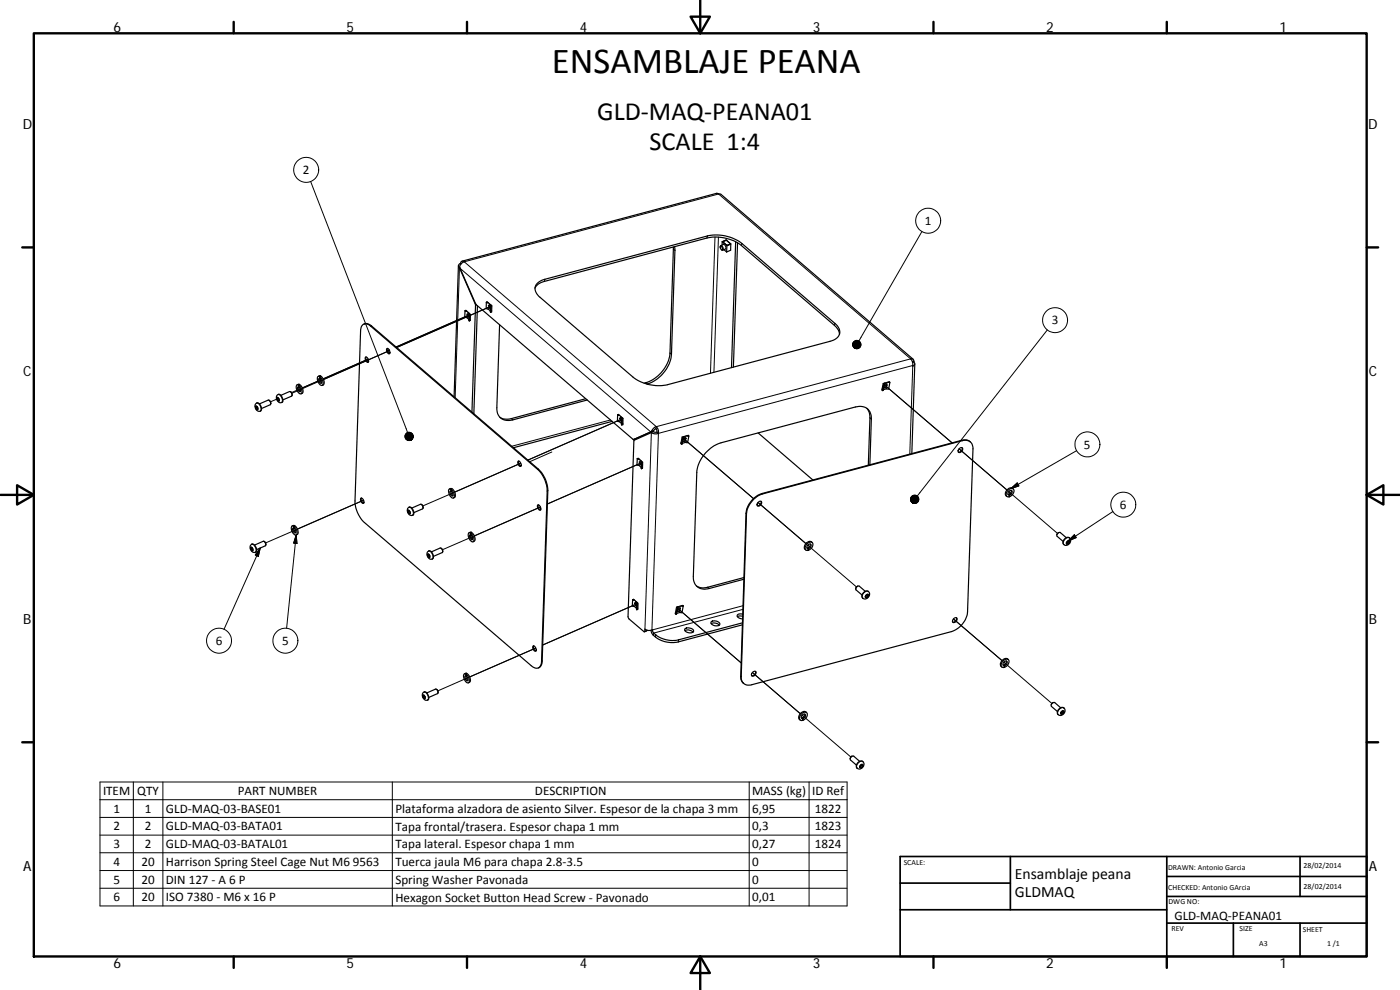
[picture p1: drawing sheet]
<svg xmlns="http://www.w3.org/2000/svg" width="420mm" height="297mm" viewBox="0 0 420 297" stroke-linecap="round" stroke-linejoin="round" font-family="sans-serif">
<g fill="none" stroke="#000" stroke-width=".3">
<path d="M93.2 54.5l29.1 75.3M139.3 78.5l76.4-20.3 57.6 49.5-76.3 20.3zM202.1 74.7l.5 .4M212.3 70.8l-.1 .6M214.6 71.1l-1.4 40.9M215.6 71.1l-1.3 40.6M217.1 73.3l.4 .3a.83 .83 0 0 1 .2 1.1M222.6 73l-.1 .7M276.7 69.5l-18.9 32.8M111.5 97.8l-.2 .1M137.9 80.3l-1.3 39M138.1 80.5l57.2 49.1"/>
<path d="M140.8 94.5l-21.9 9.6 21.2-9.3M142.7 91.1l-.1 .1M142.9 91.4l-.2 .1M147.2 91.9l-28.2 12.4 27.5-12M163.5 83.8l-.1 .6M250.6 97l-.2 .6M314.3 99l-39 49.8M83 119.8l-1.8 .8M83.2 119.2a.77 .77 0 0 1 .5 1.2h-.2a.94 .94 0 0 1-.3-1.2zM83.4 118.4a1.65 1.65 0 0 1 1.1 2.4M89.9 116.8l.2-.2-2.6 1.2M90.7 116.4l4.7-2z"/>
<path d="M96.3 114.2l.1-.1-8.8 3.9M96.4 113.9l-.4 .2 .4-.2M110.5 107.7l-13.5 6M116.3 105.2l.5-.2-.5 .3M116.9 105.2l-19.8 8.7 19.8-8.7M193.8 114.8l.5 .4M201.1 105.9l.4 .4M265.4 115.5l20.3 17.4-19.8-17.1 .2 .2M273.9 109.9l-.9 26.4M273.9 109.7l-76.3 20.3-1.9 59M274.2 108.4l-.4 .2M76.7 121.8a.74 .74 0 0 1 .5 1.2l-.5-.6z"/>
<path d="M77 120.9a1.66 1.66 0 0 1 1.1 2.5M153.4 125.6l.5 .4M156.4 139.6l-.3 .2M165.6 135.6l-6.6 2.9M183.2 126l-29.6 7.9M186.6 125.7l-28.2 12.4M190.8 131.6l-.6 .3M192.5 138.9l-28.2 12.3M195.5 129.8l-1.9 59M205.1 131.6l21 18-20.5-17.7 .1 .2M261.1 125.4l.4 .4M288.6 132.1l.2 .1"/>
<path d="M323.1 135.2l-19.7 11.4M88.4 159.1l.3-.1-9 3.9M89.3 158.7l19.8-8.6zM122.4 153.1a.73 .73 0 0 1 .5 1.1 .9 .9 0 0 1-.5-1.1zM122.7 152.2a1.69 1.69 0 0 1 1.1 2.4M135.8 147.9l-8.9 3.9M135.9 147.9l-.3 .1M136.4 147.6l19.9-8.6-19.8 8.7M161.6 140.8l-.2 .1M162.2 152.1l-19.8 8.7 19.8-8.7M164.4 147.2l-.2 .1M223.9 154l.1 .1"/>
<path d="M227.5 150.8l14.4 12.3M228.7 148.1l.2 .1M302.2 147l-14.4-12.3 14.4 12.3M303 147.7l-.3-.2 14.7 12.5M303.4 146.6l1.9-1.7 .5 .9zM334 153.5l-13.4 8.8M75.2 164.1a.73 .73 0 0 1 .7 .5 .73 .73 0 0 1-.2 .8l-.5-.7zM75.6 163.3a1.72 1.72 0 0 1 1 2.4M78.1 164.4l-.6 2.5-.9-.4zM78.1 164.4l-10.9 24.4M88.9 160.5l-2.9 28M88.9 160.5l.2 2.6-1-.1z"/>
<path d="M128.3 166.2a.75 .75 0 0 1 .6 1.2l-.2-.1a.94 .94 0 0 1-.4-1.1zM128.6 165.4a1.66 1.66 0 0 1 1.1 2.3M141.6 161.2l.1-.1-8.9 3.8M212.4 176.2l.5 .4M242.7 163.8l-.3-.2 14.6 12.5M259.9 178.5l.2-.1a.48 .48 0 0 1 .7 .2 .48 .48 0 0 1-.5 .6 .42 .42 0 0 1-.6 .1 .42 .42 0 0 1 .1-.7zM260.7 177.5a1.47 1.47 0 0 0-1.5 .5 1.47 1.47 0 0 0-.3 1.5M320.3 162.4a.45 .45 0 0 1 .7-.1 .45 .45 0 0 1-.1 .7 .49 .49 0 0 1-.9 .2 .49 .49 0 0 1 .3-.8zM320.6 162.3l1.8-1.8 .6 .8zM321 161.4a1.44 1.44 0 0 0-1.5 .5 1.44 1.44 0 0 0-.2 1.5M162.7 198.3l-.2 .1M191.1 181.2l-28.2 12.3"/>
<path d="M194.2 189.1l-.7 .3M196.8 190.5l-.1 .6M203.4 182.6l19 16.3-18.6-16 .3 .2M203.7 192l-.1 .6M223 182.8l-26.8 7.1-.1 .7M223 181.7l-27.1 7.3M286.1 185.7l14.6 12.5M301.5 198.9l-.2-.2 14.4 12.4M126.9 208.5a.75 .75 0 0 1 .6 1.2l-.5-.4zM127.2 207.7a1.67 1.67 0 0 1 1.1 2.4M140.2 203.5l.1-.1-8.9 3.9M141 203.1l19.8-8.7z"/>
<path d="M222.3 202.9l.2 .1M225.8 201.8l14.4 12.3-14.4-12.3M241 214.8l-.3-.2 14.7 12.5M318.6 213.4a.45 .45 0 0 1 .7-.1 .45 .45 0 0 1-.2 .8 .48 .48 0 0 1-.8 .1 .48 .48 0 0 1 .3-.8zM319.3 212.5a1.45 1.45 0 0 0-1.5 .4 1.45 1.45 0 0 0-.2 1.5M30 234.6h224.2v37.2h-224.2zM30 239.9h224.2M40 234.6v37.2M48.9 234.6v37.2M117.7 234.6v37.2M224.8 234.6v37.2M242.8 234.6v37.2"/>
<path d="M258.3 229.5a.45 .45 0 0 1 .7-.1 .45 .45 0 0 1-.2 .7 .48 .48 0 0 1-.8 .2 .48 .48 0 0 1 .3-.8zM259 228.5a1.46 1.46 0 0 0-1.5 .5 1.46 1.46 0 0 0-.2 1.5M30 245.3h224.2M30 250.6h224.2M30 255.9h224.2M30 261.2h224.2M30 266.5h224.2"/>
<circle cx="91.9" cy="51" r="3.7"/>
<circle cx="278.6" cy="66.2" r="3.7"/>
<circle cx="316.6" cy="96" r="3.8"/>
<circle cx="326.3" cy="133.3" r="3.8"/>
<circle cx="337.1" cy="151.4" r="3.7"/>
<circle cx="65.7" cy="192.2" r="3.7"/>
<circle cx="85.7" cy="192.2" r="3.7"/>
</g>
<g fill="none" stroke="#000" stroke-width=".36">
<path d="M137.6 79.8l-1.3 39.3M138.2 79a.66 .66 0 0 1 .4-.6 .66 .66 0 0 1 .7 .1 1.7 1.7 0 0 0-1.2 2l4.8 10.9 47.3 40.5M138.2 79a.73 .73 0 0 0-.6 .6 .73 .73 0 0 0 .3 .7M138.2 79l.2 .2M138.7 78.4l76.5-20.4 1.2 .3 57.6 49.5M202.1 74.1l-1 31.8a10.7 10.7 0 0 1-7.8 9.1M202.4 74l-.9 32.3a10.7 10.7 0 0 1-7.3 8.9M216.1 74l.1-.2a.77 .77 0 0 1 .8 .4 .77 .77 0 0 1-.2 .9l-.3-.1M216.2 73.9a.61 .61 0 0 1 .6 .4 .61 .61 0 0 1-.2 .7l-.5-.7zM216.7 72.5v1M216.7 72.5l1.5 1.2M216.9 72.6l1.1-.5 1.3 1.1"/>
<path d="M217.1 73.3l-.8 .4M217.3 74.9l.8 .7M217.7 74.7l-.8 .4M217.9 72l1.4 1.2v1.9l-1.2 .5M217.9 72l-1.2 .5M217.9 72l-1.1 .5 1.4 1.2M218.2 73.7l1.1-.5-1.1 .5-.1 1.9M219.3 73.2l-1.1 .5M219.3 73.2h.1M220.8 72.5l-1.3 37.8M221.3 72.8l-1.2 37.3M108.8 97.5a1.79 1.79 0 0 1 2.5 .4l50.1 43 .9 .9 1 1.8a8.1 8.1 0 0 1 .9 3.7l-1.7 51.1a1.71 1.71 0 0 1-.9 2 1.71 1.71 0 0 1-2.2-.7l-50.3-43.2-1.7-2.4a8 8 0 0 1-.9-3.8l1.7-51 .2-1.1z"/>
<path d="M109.2 97.3a1.88 1.88 0 0 1 2.3 .5l50.1 43 .9 1 1 1.7 .7 1.9 .2 1.8-1.7 51.1a2.1 2.1 0 0 1-1.1 2.1M137.9 80.3l4.8 11.2-1.1 32.2M138 80.3h-.1M139.6 93.3l.5 .1M139.6 93.3l-.1 1.8a.62 .62 0 0 0 .9-.1l.1-1.3M139.8 93.3v-.2l1.4 1.2-.1 1.9-.2-.2M140 95.3l.7 .6M140.2 94.4h.1M140.4 94.8l.3 .3M140.7 93.9l.1 .6M140.8 94.2v2.1M140.9 94v.4"/>
<path d="M140.9 94.4l-.1 1.9M140.9 94.1v.3M140.9 94.4h.1M141.1 95.8l-.2 .1M143.3 91.7l-1.1 32.4M146 90.7l.5 .1M146 90.7l-.1 1.9a.57 .57 0 0 0 .9-.2l.1-1.3M146.2 90.8v-.2l1.4 1.2-.1 1.8-.2-.2M146.5 92.7l.7 .6M146.6 91.6v.2zM146.8 92.2l.4 .3M147.1 91.4l.1 .5"/>
<path d="M147.2 91.6v2.1M147.3 91.5v.3M147.3 91.8l-.1 1.9M147.3 91.5l.1 .3M147.4 91.8l-.2 1.9M147.4 91.8h-.1M147.6 93.3h-.3M149.9 97.4l-.8 24.9a3.4 3.4 0 0 0 4.8 3.7l22.3-6M160.6 86.5a3.6 3.6 0 0 1 2.8-2.1l48.8-13a12.8 12.8 0 0 1 10.3 2.3l27.9 23.9a3.5 3.5 0 0 1 1.5 2.8M161.4 84.8l2.1-1 48.8-13a12.7 12.7 0 0 1 10.3 2.2l28 24a2.78 2.78 0 0 1 1.4 3 2.78 2.78 0 0 1-2.4 2.3l-49.2 13.1a12.6 12.6 0 0 1-10.4-2.2l-27.9-24a2.73 2.73 0 0 1-.7-4.4zM83.2 119.3l.3 .1 .2 .4v.5h-.3l-.2-.5zM83.2 118.6a.84 .84 0 0 1 .9-.2 .84 .84 0 0 1 .5 .7 .96 .96 0 0 1-.1 1.7 .96 .96 0 0 1-1.4-.8l-.2-.8z"/>
<path d="M83.6 119.6l.1 .2M83.6 119.6l-.4 .2M83.6 119.5v.1M84.3 118.6l2.6-1.1 .6 .4 .1 .9-2.7 1.2M87.1 117.5l.5 .6v.6M89.6 115.5a.57 .57 0 0 0-.7 .2 .57 .57 0 0 0 0 .7 1.41 1.41 0 0 0 1.6 1.6 2.25 2.25 0 0 0-.8-2.4M89.6 115.5l.1 .6M89.7 116.1v.6l.5 .7M89.7 115.6l.1-.1a1.86 1.86 0 0 1 .9 2.5l-.4 .2M89.7 115.6l.3 .8a.61 .61 0 0 1 .3 .6 .61 .61 0 0 1-.4 .5l-.2-.2a.66 .66 0 0 1-.5-.6 .66 .66 0 0 1 .5-.6M89.8 116l-.1 .1M89.8 115.3l-.6 .2"/>
<path d="M89.8 115.3l-.2 .2M89.8 115.3v.1M95.7 113.6a.9 .9 0 0 1 .7 1.4l-.3-.1a1.19 1.19 0 0 1-.4-1.3zM95.9 113l.1 .6M95.9 113a.58 .58 0 0 0-.6 .1 .58 .58 0 0 0-.1 .7l.2 .6a1.11 1.11 0 0 0 1.5 1.1 2.32 2.32 0 0 0-.9-2.4M96 113.5l.1 .9 .5 .5M96 113.1l.1 .5M96 113.1l.1-.2a1.86 1.86 0 0 1 .9 2.6l-.3 .1M96.1 113.5l-.1 .1M96.1 112.8l-.2 .2M96.1 112.8l-.6 .1M96.1 112.8v.1"/>
<path d="M109.7 107.2a.93 .93 0 0 1 .8 .5 .93 .93 0 0 1-.1 1 1.29 1.29 0 0 1-.7-1.5zM109.9 107.1l-.1 .3a1.32 1.32 0 0 0 .7 1.2M116.1 104.6a.93 .93 0 0 1 .8 .6 .93 .93 0 0 1-.2 1l-.6-.7zM116.3 104.5a1.3 1.3 0 0 0 .7 1.6M175.8 119.6l-22.4 6a4.4 4.4 0 0 1-3.4-.4M264.7 116.7l.3 .1M264.9 117.2h.1M265.3 115.2l-.4 2M265.3 115.2h.1M265.4 115l-.1 .2M265.5 114.9l-.2 .3M265.5 115.1l-.4 1.9-.2 .2"/>
<path d="M265.7 114.9a.58 .58 0 0 1-.3 1M265.9 116.2l-.7 .2M266.1 116.6l-1 .3M266.2 115.5v.2zM266.5 114.7h.6l-.4 2-.8-.2 .3-1.8M266.6 114.7h.5M266.9 114.7v-.1l-1.8 .5-.4 1.9h.2M273.9 108.6l.3-.2a.69 .69 0 0 0-.9-.7 2.66 2.66 0 0 1 .6 2.2 .71 .71 0 0 0 .6-.6 .71 .71 0 0 0-.3-.7l-.3 .2M274.5 109.2l-.8 26.9M76.7 121.9h.4l.2 1-.3-.1zM76.8 121.1a.85 .85 0 0 1 .9-.2 .85 .85 0 0 1 .5 .8 .97 .97 0 0 1 .4 1 .97 .97 0 0 1-.8 .7 1.54 1.54 0 0 1-1-2.3zM77.1 122.2l.3 .2"/>
<path d="M77.1 122.2l-.4 .1M77.2 122.1l-.1 .1M77.3 122.7l-.3 .1M77.9 121.2l2.6-1.2 .6 .6v.8l-2.6 1.2M80.7 120.1l.4 .4 .1 .7M83.7 120.1l-.3 .2M155.5 138.4a.93 .93 0 0 1 .8 .6 .93 .93 0 0 1-.1 1 1.28 1.28 0 0 1-.7-1.6zM155.7 138.3v.9l.6 .7M183.7 126.4l-29.6 7.9M185.4 124.5l-.1 1.9 .2 .1 .7-.2 .1-1.4M185.4 124.5l.5 .1M185.4 124.5h.1"/>
<path d="M185.6 124.6v-.3l1.4 1.2-.1 1.9-.2-.3 .2-.1M185.8 126.5l.7 .6M186 125.6h.1M186.2 126l.4 .3M186.5 125.1l.1 .6M186.6 125.4v2.1M186.7 125.6l-.1 1.9M186.7 125.6h.1M186.7 125.6v-.3v.3M191.3 137.6l.5 .1M191.3 137.6v2h.5l.3-.3v-1.3M191.5 137.7v-.2l1.4 1.2-.1 1.9-.2-.3 .2-.1"/>
<path d="M191.7 139.6l.7 .6M191.9 138.6l.1 .1zM192.1 139.2l.3 .2M192.4 138.3l.1 .5M192.5 138.6v2M192.5 138.4l.1 .3M192.6 138.7l-.1 1.9M192.6 138.4v.3M192.6 138.7h.1M195.3 129.6l-5.1 2.3M195.5 129.8l-5.3 2.4-1.7 52.8 .3 .7 4.5 3.9 .2-.1 .1-.7a2.28 2.28 0 0 0 2.3 .2l-.1 .3a6.6 6.6 0 0 0 5.5 2.9l2-.1 19.5-5.2M195.5 129.8a2.23 2.23 0 0 0 2.1 .2"/>
<path d="M195.6 129.3l-.3 .3M195.7 129.4l-5.5 2.5M196.1 129.3h.1M196.1 129.3l-.8 .3M196.2 129.3h-.6M196.8 128.6l-.6 .7M196.8 128.6l.3 1M197 128l-.8 .4-.6 .9M197 128l-.2 .6M197 128a2.29 2.29 0 0 1 .6 2M197.1 129.6l-1-.1-.6 .3M197.1 129.6l.5 .4"/>
<path d="M204.4 132.8l.2 .1M204.6 133.2v.1M204.9 131.3l-.3 2M205.1 131l-.2 .3M205.2 131l-.3 .3M205.2 131.1l-.4 2-.2 .2M205.3 131a.61 .61 0 0 1-.3 1M205.6 132.3l-.7 .2M205.8 131.6l.1 .1zM205.8 132.7l-1 .3M206.2 130.7l.5 .1-.4 2-.7-.3 .3-1.7M206.2 130.7l.5 .1"/>
<path d="M206.6 130.8v-.2l-1.9 .5-.4 2 .3-.1M227.5 129.9l16.5 14.1M260.1 122.5l.8 1.5 .2 1.4-.5 14.2M261.1 139.4l.4-13.6a3.5 3.5 0 0 0-4.8-3.7l-40.3 10.8a10.7 10.7 0 0 0-7.3 8.9l-1 31.1a3.5 3.5 0 0 0 4.8 3.7l10.3-2.8M287.9 134.7a.6 .6 0 0 1 1-.3 .6 .6 0 0 1-.3 1 .6 .6 0 0 1-1 .3 .6 .6 0 0 1 .3-1zM288.7 134.3a1.08 1.08 0 0 1-1.1 1.3M291.2 132.6a2.42 2.42 0 0 0-2.6-.5l-59.9 16a7.2 7.2 0 0 0-4.8 5.9l-1.6 48.9 .2 1.2 .7 1M88.1 157.9a.56 .56 0 0 0-.6 .1 .56 .56 0 0 0-.1 .7 1.72 1.72 0 0 0 1.5 1.8 2.11 2.11 0 0 0-.7-2.6M88.1 157.9l.1 .5M88.1 158.4l.2 .9 .4 .5M88.2 157.9l.1-.1a1.83 1.83 0 0 1 .9 2.6l-.3 .1M88.2 157.9l.2 .7a.7 .7 0 0 1 .4 .7 .7 .7 0 0 1-.4 .6l-.2-.2a.67 .67 0 0 1-.5-.6 .67 .67 0 0 1 .5-.7"/>
<path d="M88.3 158.4h-.1M88.3 157.7l-.6 .1M88.3 157.7v.1M88.3 157.7l-.2 .2M108.3 149.5a.94 .94 0 0 1 .8 .6 .94 .94 0 0 1-.1 .9 1.29 1.29 0 0 1-.7-1.5zM108.5 149.4v.9l.6 .7M122.4 152.5a.84 .84 0 0 1 .9-.4 .84 .84 0 0 1 .6 .9 .97 .97 0 0 1-.1 1.6 .97 .97 0 0 1-1.4-.8l-.2-.6zM122.5 153.2h.3l.3 .9h-.4zM122.9 153.4l.2 .3M122.9 153.4l-.5 .2M122.9 153.4h.1M123.1 153.9l-.4 .2"/>
<path d="M123.6 152.4l2.7-1.1 .5 .5v.9l-2.6 1.1M126.4 151.3l.5 .6v.6M135.3 146.8a.56 .56 0 0 0-.6 .1 .56 .56 0 0 0-.1 .7l.1 .3a1.54 1.54 0 0 0 1.4 1.5 2.16 2.16 0 0 0-.7-2.6M135.3 146.8l.1 .5M135.3 147.3l.1 .7 .5 .7M135.4 146.8l.2 .7a.73 .73 0 0 1 .4 .7 .73 .73 0 0 1-.4 .6l-.4-.4a.6 .6 0 0 1-.3-.6 .6 .6 0 0 1 .5-.5M135.4 146.8l.1-.1a1.82 1.82 0 0 1 .9 2.6l-.3 .1M135.5 147.3h-.1M135.5 146.6l-.2 .2M135.5 146.6l-.6 .1M135.5 146.6v.1M141.2 159.9a.55 .55 0 0 0-.7 .2 .55 .55 0 0 0 0 .6 1.69 1.69 0 0 0 1.5 1.8 2.04 2.04 0 0 0-.7-2.5"/>
<path d="M141.2 159.9l.1 .6M141.3 160l.2 .7a.71 .71 0 0 1 .4 .6 .71 .71 0 0 1-.4 .6l-.4-.3a.6 .6 0 0 1-.3-.6 .6 .6 0 0 1 .5-.5M141.3 160l.1-.2a1.78 1.78 0 0 1 .9 2.6l-.3 .2M141.4 159.7l-.2 .2M141.4 159.7l-.6 .2M141.4 159.7v.1M161.4 151.6a.95 .95 0 0 1 .6 1.5 1.28 1.28 0 0 1-.6-1.5zM161.6 151.4l-.1 .3a1.24 1.24 0 0 0 .8 1.3M226.3 149.7l1.3-1 1.3-.5 59.9-16a2.32 2.32 0 0 1 3.2 2.4l-1.6 49a7.1 7.1 0 0 1-4.9 5.9l-59.9 15.9a2.28 2.28 0 0 1-3.1-2.4l1.5-48.9a7.2 7.2 0 0 1 2.3-4.4zM227.5 150.7a.61 .61 0 0 1 1-.2 .61 .61 0 0 1-.2 1 .61 .61 0 0 1-1 .3 .61 .61 0 0 1 .2-1.1zM228.4 150.4a1.06 1.06 0 0 1-1.1 1.3M302.5 148.3h.4v.2a.63 .63 0 0 1-.5-.6 .63 .63 0 0 1 .6-.6 .52 .52 0 0 1 .8 .1 .52 .52 0 0 1-.2 .7l-.5 .4"/>
<path d="M302.9 148.8v.2M303 148.2l.1 .3M303 148.2l-.2 .9a.84 .84 0 0 1-.9-.5 .84 .84 0 0 1 .3-1 1.23 1.23 0 0 1 2.1-.6 1.97 1.97 0 0 1-1.4 2M303.1 148.5l-.2 .5M303.5 147.1v.5l-.5 .6M304.1 146.7a1.52 1.52 0 0 0-2.4 1.3v.4l.5 .5M317.8 159.8l-.6 .7M75.3 164.3h.3l.3 .5v.4h-.3l-.3-.5zM75.3 163.5a.84 .84 0 0 1 .9-.2 .84 .84 0 0 1 .5 .7 .97 .97 0 0 1-.1 1.7 .97 .97 0 0 1-1.4-.8l-.2-.8zM75.7 164.5l.2 .3M75.7 164.5l-.4 .2M75.7 164.5h.1"/>
<path d="M75.9 165l-.3 .2M76.4 163.5l2.7-1.1 .6 .7-.1 .7-2.6 1.1M79.3 162.4l.4 .6v.6M128.3 165.6a.84 .84 0 0 1 .9-.3 .84 .84 0 0 1 .6 .8 .96 .96 0 0 1-.1 1.6 .96 .96 0 0 1-1.4-.8zM128.4 166.3h.3l.3 .5-.1 .5-.3-.1-.2-.4zM128.8 166.5l.2 .3M128.8 166.5l-.4 .3M128.8 166.5h.1M128.9 167.1l-.3 .1M129.5 165.6l2.6-1.2 .6 .4 .1 1-2.7 1.1M132.3 164.5l.5 .5v.6M141.2 160.5l.2 .8 .4 .5"/>
<path d="M141.3 160.4v.1M189.9 180h.5M189.9 180v1.9h.5l.3-.2v-1.3M189.9 180l.5 .1M223.3 173.3l-10.9 2.9a4.1 4.1 0 0 1-3.4-.4M242.2 164.4l.3-.1 .1 .3M242.6 164.6l-.1 .5a.84 .84 0 0 1-.9-.5 .84 .84 0 0 1 .3-1 1.22 1.22 0 0 1 2-.5 1.95 1.95 0 0 1-1.3 2M242.7 164.3v.2M242.7 164.3l-.1 .8M242.7 164.5a.71 .71 0 0 0 .7-.5 .71 .71 0 0 0-.4-.8 .83 .83 0 0 0-.7 .5 .83 .83 0 0 0 .1 .9h.2M242.7 164.5l-.1 .6M243.2 163.2l-.1 .7-.4 .4"/>
<path d="M243.8 162.8a1.55 1.55 0 0 0-1.9 .2 1.55 1.55 0 0 0-.3 1.8l.2 .2M257.4 175.9l-.6 .7M259.2 177.8a1.06 1.06 0 0 1 1.6-.1 1.06 1.06 0 0 1-.3 1.6 1.05 1.05 0 0 1-1.7 .1 1.05 1.05 0 0 1 .4-1.6zM259.7 177.4l-1.8-1.5a.83 .83 0 0 0-.8 .2 .83 .83 0 0 0-.2 .9l1.8 1.5M259.8 179h.1M259.8 179l.3 .3M259.8 178.7l.5-.3 .3 .1-.1 .5-.4 .3-.4-.1zM260.2 178.7l-.4 .3M260.2 178.7l.3 .3M260.3 178.4l-.1 .3M319.5 161.7a1.05 1.05 0 0 1 1.7-.1 1.05 1.05 0 0 1-.4 1.7 1.04 1.04 0 0 1-1.6 0 1.04 1.04 0 0 1 .3-1.6zM320 161.3l-1.8-1.5a.81 .81 0 0 0-.8 .3 .81 .81 0 0 0-.1 .8l1.8 1.6"/>
<path d="M320.2 162.6l.4-.3 .4 .1-.1 .5-.5 .3-.3-.1zM320.6 162.6l-.5 .4 .3 .2M320.6 162.6l.3 .3M320.6 162.3v.3M160 193.9a.96 .96 0 0 1 .6 1.5 1.28 1.28 0 0 1-.6-1.5zM160.2 193.8l-.1 .1a1.33 1.33 0 0 0 .8 1.4M190.1 180v-.2l1.4 1.2-.1 1.9-.2-.3 .2-.1M190.3 181.9l.7 .6M190.5 180.9l.1 .1zM190.7 181.5l.3 .3M191 180.6l.1 .5M191.1 180.9v2"/>
<path d="M191.2 181.1l-.1 1.8M191.2 181l-.1 1.9M191.2 181v.1M191.2 181l-.1-.3 .1 .4M194.2 189.1l-.8 .5M202.7 183.8l.2 .1M202.9 184.3h.1M203.3 182.3h.1M203.3 182.3l-.4 2M203.4 182.1l-.1 .2M203.5 182l-.2 .3M203.5 182.1l-.6 2.2"/>
<path d="M203.6 182a.57 .57 0 0 1 .2 .6 .57 .57 0 0 1-.5 .4M203.9 183.3l-.7 .2M204.1 183.8l-1 .2M204.1 182.6l.1 .2zM204.5 181.8h.6M204.9 181.8v-.1l-1.9 .5-.3 2 .2-.1M205.1 181.8l-.4 2-.8-.2 .3-1.7M205.6 189.2a2 2 0 0 1 2.4 .5M205.6 188.6a1.83 1.83 0 0 1 2.6 .8 1.65 1.65 0 0 1-2.7-.5zM213.4 187.1a2.11 2.11 0 0 1 2.4 .5M213.5 186.5a1.83 1.83 0 0 1 2.5 .8 1.65 1.65 0 0 1-2.7-.5zM222.8 187.5l-19.2 5.1a7.6 7.6 0 0 1-8.1-2.9l-.1-.6"/>
<path d="M222.9 184.9l-.8-.1-.8 .2M222.9 184.3a1.07 1.07 0 0 0-1.7 .6 1.82 1.82 0 0 0 1.7 .8M286.1 185.7a.62 .62 0 0 1 1.1-.3 .62 .62 0 0 1-.3 1.1 .61 .61 0 0 1-1 .2 .61 .61 0 0 1 .2-1zM287 185.3a1.04 1.04 0 0 1-1.1 1.3M301 199.5l.4-.1v.3M301.4 199.7l-.1 .6a.88 .88 0 0 1-.9-.6 .88 .88 0 0 1 .3-1 1.26 1.26 0 0 1 2.1-.5 1.94 1.94 0 0 1-1.3 2M301.5 199.4l.1 .3M301.5 199.4v.8M301.6 199.7l-.1 .5M301.6 199.7a.71 .71 0 0 0 .6-.6 .71 .71 0 0 0-.4-.8 .74 .74 0 0 0-.8 .5 .74 .74 0 0 0 .4 .9M302 198.3l-.1 .6-.4 .5M302.6 197.9a1.59 1.59 0 0 0-1.7 .1 1.59 1.59 0 0 0-.6 1.6l.4 .6"/>
<path d="M127 208.6h.3l.3 .5-.1 .5-.3-.1zM127 207.8a.84 .84 0 0 1 .9-.2 .84 .84 0 0 1 .5 .8 .96 .96 0 0 1-.1 1.6 .96 .96 0 0 1-1.4-.8l-.2-.7zM127.4 208.9l.2 .2M127.4 208.9l-.4 .2M127.4 208.8v.1M127.5 209.4l-.3 .2M128.1 207.9l2.6-1.1 .5 .2 .2 .5v.6l-2.7 1.2M130.9 206.8l.5 .5v.6M139.8 202.2a.57 .57 0 0 0-.7 .2 .57 .57 0 0 0 0 .7l.1 .2a1.31 1.31 0 0 0 1.5 1.4 2.22 2.22 0 0 0-.8-2.4M139.8 202.2l.1 .6M139.8 202.8l.2 .8 .4 .5M139.9 202.3l.2 .7a.71 .71 0 0 1 .4 .6 .71 .71 0 0 1-.4 .7l-.4-.4a.62 .62 0 0 1-.3-.6 .62 .62 0 0 1 .5-.5"/>
<path d="M139.9 202.3l.2-.2a2 2 0 0 1 .8 2.6l-.3 .2M139.9 202.7v.1M140 202l-.2 .2M140 202l-.6 .2M140 202v.1M225.8 201.8a.61 .61 0 0 1 1-.3 .61 .61 0 0 1-.2 1 .6 .6 0 0 1-1 .2 .6 .6 0 0 1 .2-.9zM226.7 201.4a1.05 1.05 0 0 1-1.1 1.3M240.5 215.4l.4-.1v.3M240.9 215.6l-.1 .6a.85 .85 0 0 1-.9-.5 .85 .85 0 0 1 .3-1 1.27 1.27 0 0 1 2.1-.6 1.95 1.95 0 0 1-1.4 2.1M241 215.3v.3M241 215.3l-.1 .9M241 215.6l-.1 .6"/>
<path d="M241 215.6a.69 .69 0 0 0 .7-.6 .69 .69 0 0 0-.4-.8 .71 .71 0 0 0-.8 .5 .71 .71 0 0 0 .4 .9M241.5 214.2l-.1 .7-.4 .4M242.1 213.8a1.54 1.54 0 0 0-2.4 1.3l.1 .6 .3 .3M316.1 210.8l-.6 .7M317.8 212.7a1.05 1.05 0 0 1 1.7 0 1.05 1.05 0 0 1-.4 1.6 1.04 1.04 0 0 1-1.6 0 1.04 1.04 0 0 1 .3-1.6zM318.3 212.4l-1.7-1.6a.86 .86 0 0 0-1 1.2l1.7 1.5M318.5 213.6l.4-.3 .4 .1-.1 .5-.5 .4-.3-.2zM318.9 213.7l-.5 .3 .3 .3M318.9 213.7l.3 .2M318.9 213.3v.4M255.7 226.9l-.6 .7M257.5 228.8a1.06 1.06 0 0 1 1.7-.1 1.06 1.06 0 0 1-.4 1.7 1.05 1.05 0 0 1-1.7 0 1.05 1.05 0 0 1 .4-1.6z"/>
<path d="M258 228.4l-1.8-1.5a.84 .84 0 0 0-.8 .3 .84 .84 0 0 0-.2 .8l1.8 1.6M258.1 230.1h.1M258.1 230.1l.3 .2M258.2 229.7l.4-.3 .3 .1-.1 .5-.4 .3-.3-.1zM258.5 229.7l-.4 .4M258.5 229.7l.3 .3M258.6 229.4l-.1 .3"/>
</g>
<g fill="#000">
<circle cx="320.1" cy="163" r=".18"/>
<circle cx="318.4" cy="214" r=".18"/>
</g>
<g fill="none" stroke="#000" stroke-width=".71">
<path d="M10.1 10h400.1v277h-400.1zM70.1 6.6v3.4M140.2 6.6v3.4M207.3 5h5.8l-2.9 5zM210.2 0v10M280.2 6.6v3.4M350.2 6.6v3.4M6.7 74.2h3.4M410.2 74.2h3.4M.2 148.5h9.9M5.1 145.6l5 2.9-5 2.9zM410.2 148.5l5-2.9v5.8z"/>
<path d="M410.2 148.5h9.9M6.7 222.7h3.4M410.2 222.7h3.4M70.1 287v3.4M140.2 287v3.4M210.2 287l2.9 5h-5.8zM210.2 287v10M280.2 287v3.4M350.2 287v3.4"/>
</g>
<path d="M270.1 257h140.1v30h-140.1zM303.2 257v16M350.2 257v30M390.2 257v12M270.1 265h33.1M270.1 273h80.1M350.2 277h60M350.2 269h60M350.2 263h60M370.2 277v10M390.2 277v10" fill="none" stroke="#000" stroke-width=".51"/>
<g fill="#000" stroke="#000" stroke-width=".3">
<path d="M256.5 104.5l.5 .1zM256.5 104.5l.8 .1zM256.5 104.5l1.1 .1zM256.5 104.5l1.3-.1zM256.5 104.5l1.5-.2zM256.5 104.5l1.7-.4-.2 .2zM256.5 104.5l1.8-.7-.1 .3zM256.5 104.5l1.9-1-.1 .3zM256.5 104.5l1.9-1.2v.2zM256.5 104.5l1.8-1.5 .1 .3zM256.5 104.5l1.7-1.7 .1 .2zM258.1 102.6l.1 .2-1.7 1.7z"/>
<path d="M257.9 102.4l.2 .2-1.6 1.9zM257.7 102.2l.2 .2-1.4 2.1zM257.4 102.2h.3l-1.2 2.3zM257.1 102.1l.3 .1-.9 2.3zM256.9 102.2l.2-.1-.6 2.4zM256.6 102.3l.3-.1-.4 2.3zM256.4 102.4l.2-.1-.1 2.2zM256.2 102.6l.2-.2 .1 2.1zM256.2 102.6l.3 1.9-.5-1.7zM256 102.8l.5 1.7-.6-1.4zM255.9 103.1l.6 1.4zM255.9 103.4l.6 1.1z"/>
<path d="M255.9 103.6l.6 .9zM256 103.9l.5 .6zM256.1 104.1l.4 .4zM256.3 104.3l.2 .2zM123.2 132.1l.5-.3zM123.2 132.1l.6-.5zM123.9 131.3l-.7 .8zM124 131.1l-.8 1zM124 130.8l-.8 1.3zM124 130.6v.2l-.8 1.3zM123.8 130.3l.2 .3-.8 1.5zM123.7 130.1l.1 .2-.6 1.8z"/>
<path d="M123.5 129.9l.2 .2-.5 2zM123.2 129.8l.3 .1-.3 2.2zM123 129.7l.2 .1v2.3zM122.7 129.7h.3l.2 2.4zM122.4 129.7h.3l.5 2.4zM122.2 129.8l.2-.1 .8 2.4zM122 130l.2-.2 1 2.3zM122 130l1.2 2.1-1.4-1.9zM121.8 130.2l1.4 1.9-1.5-1.7zM121.7 130.4l1.5 1.7-1.7-1.4zM121.5 130.7l1.7 1.4-1.7-1.2zM121.5 130.9l1.7 1.2-1.7-.9z"/>
<path d="M121.5 131.2l1.7 .9-1.6-.7zM121.6 131.4l1.6 .7-1.4-.4zM121.8 131.7l1.4 .4zM122 131.9l1.2 .2zM122.2 132l1 .1zM122.4 132.1h.8zM122.7 132.2l.5-.1zM122.9 132.2l.3-.1zM273.7 150.8l.5 .2zM273.7 150.8l.8 .2zM273.7 150.8l1.1 .2zM273.7 150.8l1.3 .1z"/>
<path d="M273.7 150.8h1.6zM273.7 150.8l1.8-.2-.2 .2zM273.7 150.8l1.9-.4-.1 .2zM273.7 150.8l2-.6-.1 .2zM273.7 150.8l2.1-.9-.1 .3zM273.7 150.8l2-1.2 .1 .3zM273.7 150.8l2-1.4v.2zM273.7 150.8l1.9-1.7 .1 .3zM275.4 148.9l.2 .2-1.9 1.7zM275.2 148.7l.2 .2-1.7 1.9zM274.9 148.6l.3 .1-1.5 2.1zM274.7 148.6h.2l-1.2 2.2z"/>
<path d="M274.4 148.6h.3l-1 2.2zM274.1 148.6h.3l-.7 2.2zM273.9 148.7l.2-.1-.4 2.2zM273.7 148.9l.2-.2-.2 2.1zM273.7 148.9v1.9l-.2-1.7zM273.5 149.1l.2 1.7-.3-1.5zM273.4 149.3l.3 1.5zM273.3 149.6l.4 1.2zM273.3 149.9l.4 .9zM273.3 150.1l.4 .7zM273.4 150.4l.3 .4zM273.5 150.6l.2 .2z"/>
<path d="M303.4 146.6l1.9-1.7 .5 .9zM78.1 164.4l-.6 2.5-.9-.4zM88.9 160.5l.2 2.6-1-.1zM320.6 162.3l1.8-1.8 .6 .8z"/>
</g>
<text font-size="11" x="165.6" y="22">ENSAMBLAJE PEANA</text>
<g font-size="7.9">
<text x="179.2" y="36.1">GLD‐MAQ‐PEANA01</text>
<text x="195" y="45.1">SCALE 1:4</text>
</g>
<g font-size="4.7">
<text x="304.6" y="263.7">Ensamblaje peana</text>
<text x="304.6" y="269.1">GLDMAQ</text>
</g>
<g font-size="4.2">
<text x="34" y="9.6">6</text>
<text x="104" y="9.6">5</text>
<text x="174" y="9.6">4</text>
<text x="244" y="9.6">3</text>
<text x="314" y="9.6">2</text>
<text x="384" y="9.6">1</text>
<text x="6.8" y="38.7">D</text>
<text x="410.6" y="38.7">D</text>
<text x="7" y="112.9">C</text>
<text x="410.8" y="112.9">C</text>
<text x="7" y="187.1">B</text>
<text x="410.8" y="187.1">B</text>
<text x="7" y="261.3">A</text>
<text x="410.8" y="261.3">A</text>
<text x="34" y="290.4">6</text>
<text x="104" y="290.4">5</text>
<text x="174" y="290.4">4</text>
<text x="244" y="290.4">3</text>
<text x="314" y="290.4">2</text>
<text x="384" y="290.4">1</text>
</g>
<g font-size="3.9">
<text x="90.9" y="52.2">2</text>
<text x="277.5" y="67.5">1</text>
<text x="315.6" y="97.3">3</text>
<text x="325.3" y="134.6">5</text>
<text x="336.1" y="152.7">6</text>
<text x="64.8" y="193.5">6</text>
<text x="84.7" y="193.5">5</text>
<text x="30.9" y="238.5">ITEM</text>
<text x="41.2" y="238.5">QTY</text>
<text x="71.4" y="238.5">PART NUMBER</text>
<text x="160.6" y="238.5">DESCRIPTION</text>
<text x="225.7" y="238.6">MASS (kg)</text>
<text x="243.7" y="238.6">ID Ref</text>
<text x="34" y="243.8">1</text>
<text x="43.5" y="243.8">1</text>
<text x="49.8" y="243.9">GLD‐MAQ‐03‐BASE01</text>
<text x="118.6" y="243.9">Plataforma alzadora de asiento Silver. Espesor de la chapa 3 mm</text>
<text x="225.7" y="243.9">6,95</text>
<text x="244.5" y="243.9">1822</text>
<text x="34" y="249.2">2</text>
<text x="43.5" y="249.2">2</text>
<text x="49.8" y="249.2">GLD‐MAQ‐03‐BATA01</text>
<text x="118.6" y="249.3">Tapa frontal/trasera. Espesor chapa 1 mm</text>
<text x="225.7" y="249.2">0,3</text>
<text x="244.5" y="249.2">1823</text>
<text x="34" y="254.5">3</text>
<text x="43.5" y="254.5">2</text>
<text x="49.8" y="254.5">GLD‐MAQ‐03‐BATAL01</text>
<text x="118.6" y="254.6">Tapa lateral. Espesor chapa 1 mm</text>
<text x="225.7" y="254.5">0,27</text>
<text x="244.5" y="254.5">1824</text>
<text x="34" y="259.8">4</text>
<text x="42.4" y="259.8">20</text>
<text x="49.8" y="259.9">Harrison Spring Steel Cage Nut M6</text>
<text x="105.9" y="259.9">9563</text>
<text x="118.6" y="259.9">Tuerca jaula M6 para chapa 2.8‐3.5</text>
<text x="225.7" y="259.8">0</text>
<text x="34" y="265.1">5</text>
<text x="42.4" y="265.1">20</text>
<text x="49.8" y="265.1">DIN 127 ‐ A 6 P</text>
<text x="118.6" y="265.2">Spring Washer Pavonada</text>
<text x="225.7" y="265.1">0</text>
<text x="34" y="270.4">6</text>
<text x="42.4" y="270.4">20</text>
<text x="49.8" y="270.4">ISO 7380 ‐ M6 x 16 P</text>
<text x="118.6" y="270.5">Hexagon Socket Button Head Screw ‐ Pavonado</text>
<text x="225.7" y="270.4">0,01</text>
<text x="352.5" y="275.9">GLD‐MAQ‐PEANA01</text>
</g>
<g font-size="2.4">
<text x="271.2" y="259.7">SCALE:</text>
<text x="350.6" y="260.9">DRAWN: Antonio Garcia</text>
<text x="391.2" y="260.6">28/02/2014</text>
<text x="350.6" y="267">CHECKED: Antonio GArcia</text>
<text x="391.2" y="266.6">28/02/2014</text>
<text x="350.7" y="271.4">DWG NO:</text>
<text x="351.6" y="279.3">REV</text>
<text x="372" y="279.4">SIZE</text>
<text x="391" y="279.6">SHEET</text>
<text x="377.9" y="283.8">A3</text>
<text x="398.3" y="283.8">1 /1</text>
</g>
</svg>
